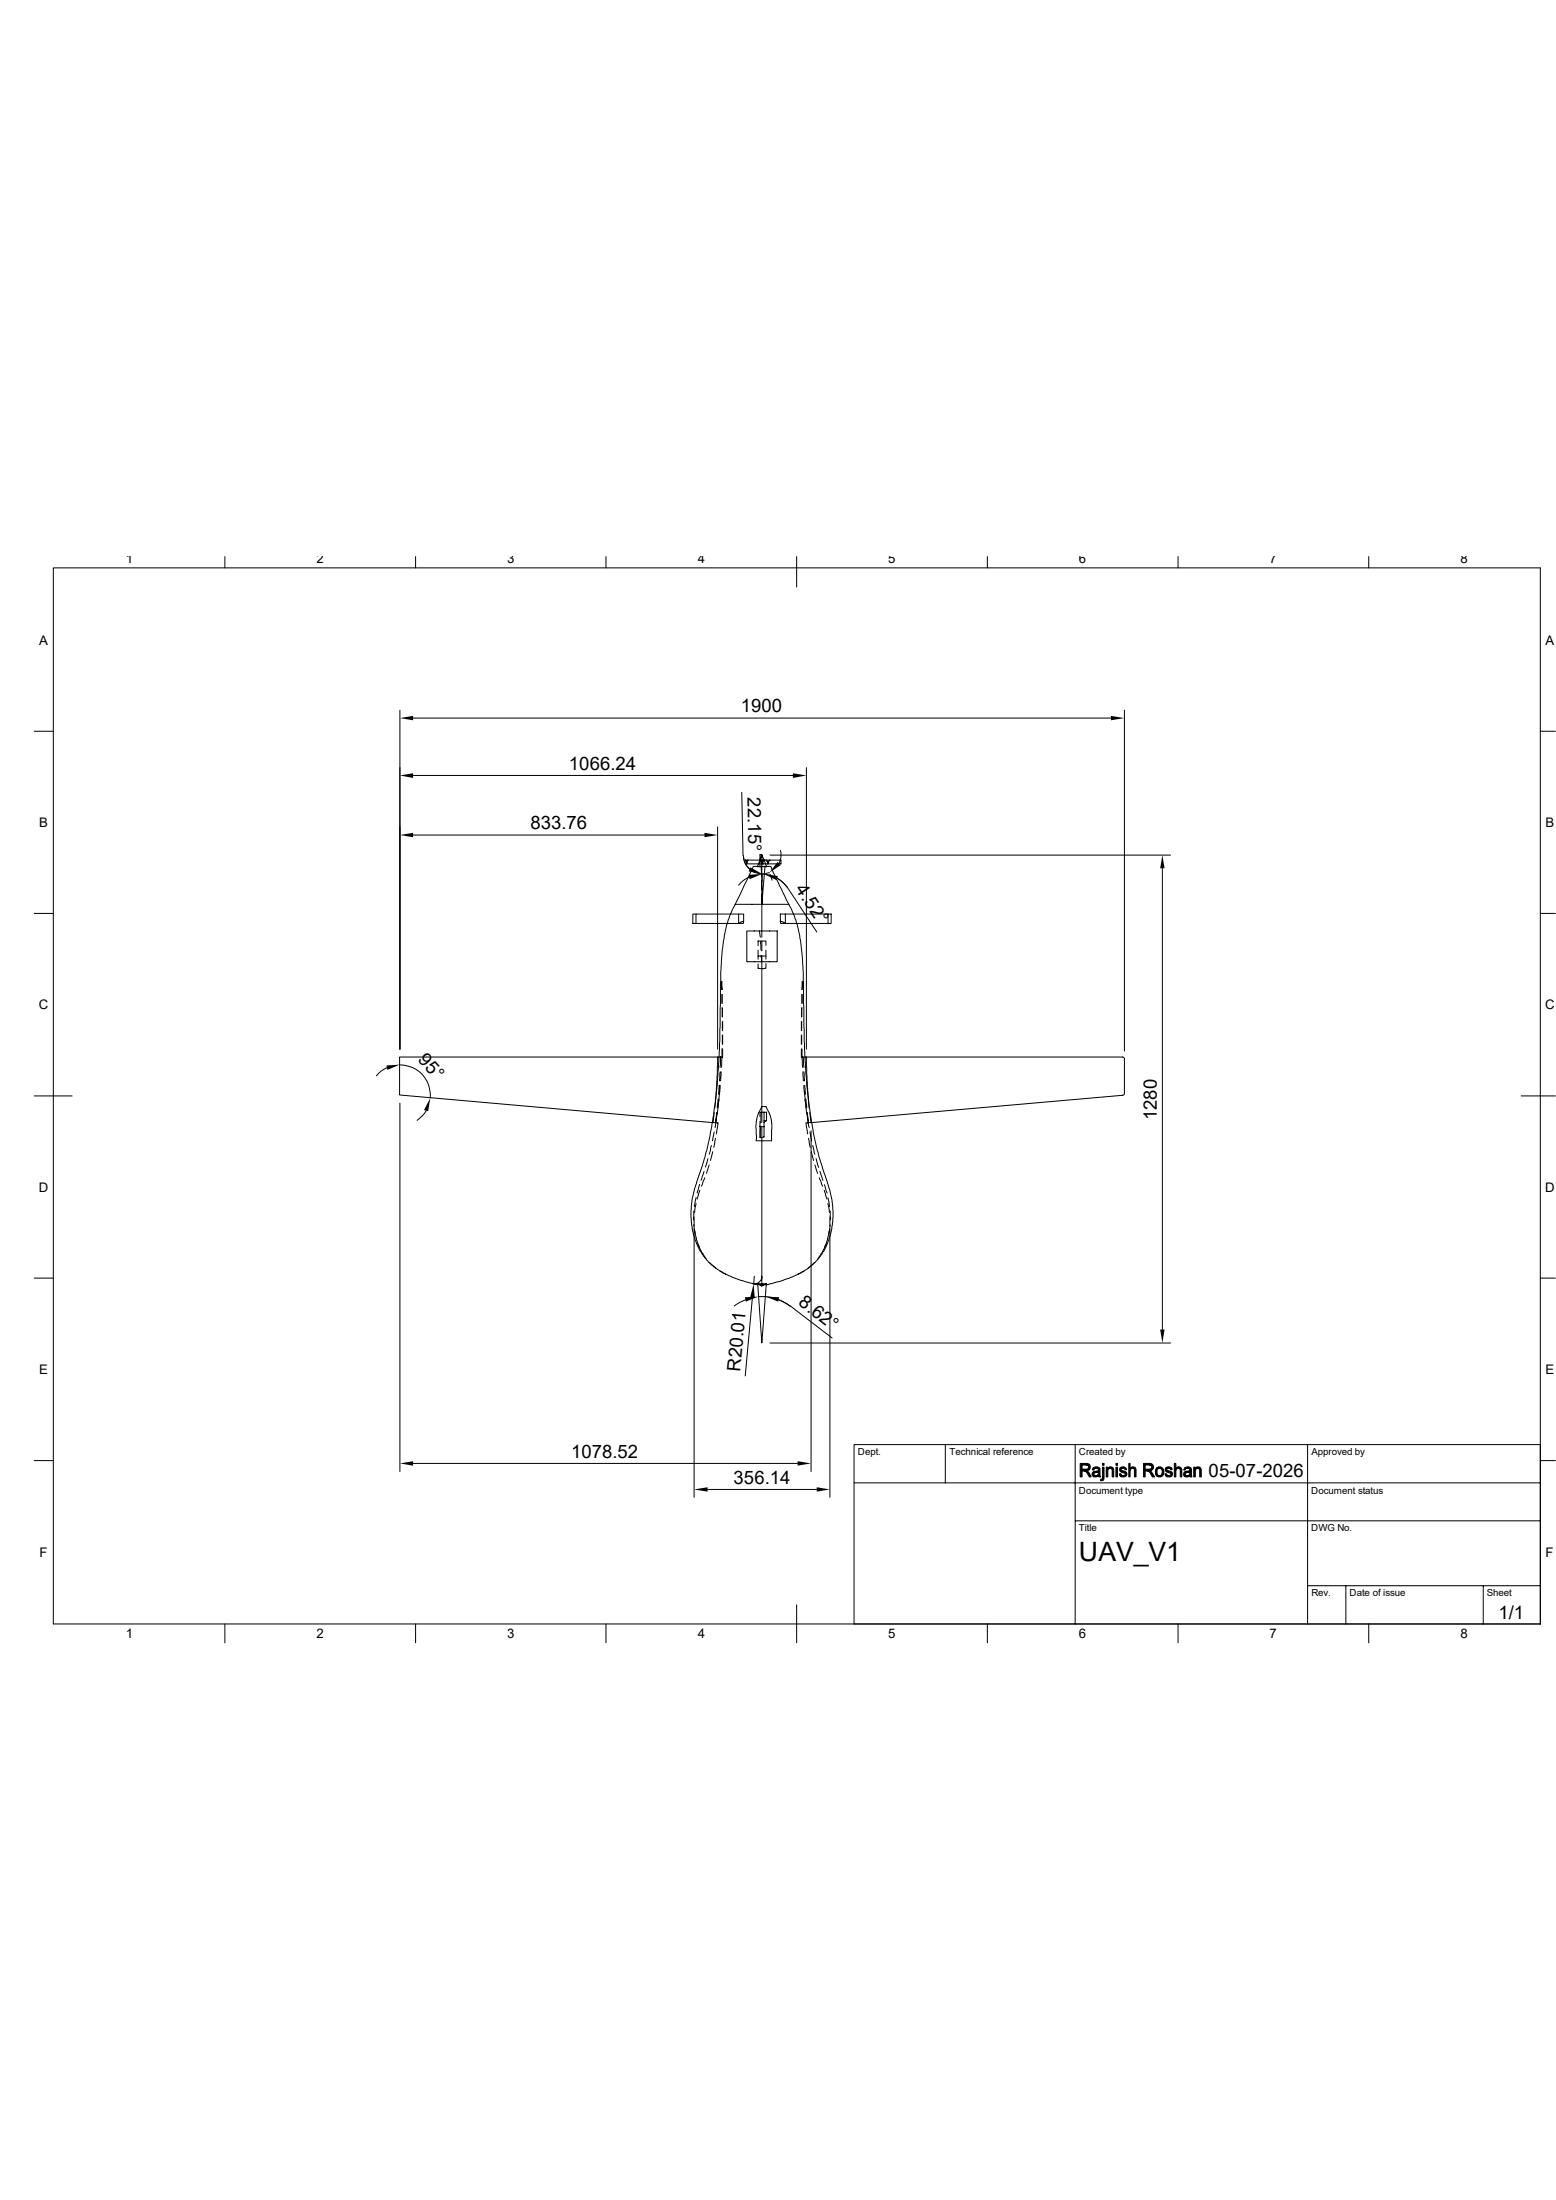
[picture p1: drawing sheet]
<svg xmlns="http://www.w3.org/2000/svg" width="210mm" height="297mm" viewBox="0 0 210 297" stroke-linecap="round" stroke-linejoin="round" font-family="sans-serif">
<g fill="none" stroke="#000" stroke-width=".13">
<path d="M7.2 76.7h200.7v142.5h-200.7zM30.4 75.1v1.6M56.1 75.1v1.6M81.8 75.1v1.6M107.5 75.1v4.1M133.3 75.1v1.6M159 75.1v1.6M184.7 75.1v1.6M4.6 98.7h2.6M54 95.9v45.7M55.8 96.9h94.1M151.8 95.9v46"/>
<path d="M207.9 98.7h2M55.8 112.7h39.3M55.8 104.7h51.2M96.9 111.6v30M100.1 107l.2 8.5M100.3 115.5a2.55 2.55 0 0 0 3.5 2.3M100.4 115.8v.3a2.05 2.05 0 0 0 .8 1.2M100.6 116.1h4.8v.5h-4.6M100.6 116.1l.2 .2v.3M100.6 116.1l.2 .5M100.8 116.6l.2-.5-.2 .5M101.1 118.4a3.5 3.5 0 0 0-1.4 1.1"/>
<path d="M102.6 117v-1.6h.2v11.1M102.6 116.1l-.4 .9h.4M102.6 116.1l.3 .5M102.6 116.1l.2 .2 .1 .3M102.6 116l.2-.6 .3 .7M102.6 116.4l-.2 .2M102.7 116.1l.2 .5zM102.7 117l.1 1.3M102.8 118.9v1.2M102.9 118a4.1 4.1 0 0 1 3.4 1.8l3.9 6M102.9 118.1v1M103 116.1l-.2 .5z"/>
<path d="M103 116.1l-.4 .2M103.1 116.1l.4 .9h-.9M103.1 116.1l-.3 .5M103.1 116.1l-.2 .2-.1 .3M103.1 116.1l-.1 .3v.2M103.3 117h-1.6l-2.5 5.1M103.3 117h.7l.1 .1 2.4 5M103.3 117l-.5 5.1h3.7M103.4 116.1a.39 .39 0 0 1 .2 .5v-.1zM103.6 116.6l.3-.5a.41 .41 0 0 0-.2 .5M103.9 115.4h54.1M103.9 118l.3 .8"/>
<path d="M104.9 118.6l.7 .5 .7 .7M105.3 114.8l.1 .9-.2 .9M108.8 103.6v38M156.9 117.2v62.3M4.6 123.3h2.6M93.9 123.4h6.5l-.1 1.3h-6.4zM93.9 123.4h-.4v1.3h.4M97.4 132.5l.1 1.1zM97.5 136.1v1.2v-1.2M97.5 134.2v1.3M97.5 139.7v1.3M97.5 137.9v1.2"/>
<path d="M99.2 122.1h3.7M99.2 122.1l-.7 1.6-.4 1.1-.4 1.6-.2 2.1-.3 4.3-.1 8.9-.3 4.6-.5 4.3-.9 4.8-1.6 5-.4 1.5a10 10 0 0 0 1.7 7.8l.5 .7 .8 .6 1.5 1M99.7 123.4v1.3M100.4 124.4l-.7 .3M100.8 125.7h4.1v4.1h-4.1zM102.3 128.3v1.2M102.3 129.1h1.1M102.5 125.7l.1 .8M102.7 127.1v1.3M102.7 129l.1 .8M102.8 129v20.4M102.8 127.1v1.3"/>
<path d="M103.4 130.1v.6l-.3 .1-.8-.1v-.6M103.4 128.3v1.2M103.4 127.6v-.6h-1.1v.7M105.3 124.4l.7 .3M105.3 123.4h6.5v1.3h-6.4zM106 123.4v1.3M106.5 122.1l.7 1.6 .4 1.1 .5 2.3 .2 2 .2 3.7 .1 8.9 .3 4.6 .4 3.5a46.6 46.6 0 0 0 2.5 10.4 11.1 11.1 0 0 1-.6 8.8l-1.1 1.4-1.1 .9-1.2 .7M108.2 137.9v1.2M108.2 139.7v1.3M108.2 136.1v1.2v-1.2M108.2 134.2v1.3M108.3 132.5l-.1 1.1z"/>
<path d="M111.8 123.4h.4v1.3h-.4M207.9 123.3h2M4.6 148h5.1M52.2 144.1a3.5 3.5 0 0 0-1.4 1.1M54 143.8a4.1 4.1 0 0 1 4.1 4.4M54 148.9v49.8M57.5 149.9l-.5 .8-.7 .6M94.4 159.9l-.3 1.2M95 158.2l-.4 1.1M95.1 159l-.4 1.1M95.5 156.4l-.3 1.2M95.7 157.3l-.4 1.1"/>
<path d="M96 154.6l-.3 1.2M96.2 155.5l-.3 1.2M96.4 150.2l-.2 1.4h.4M96.4 152.8l-.3 1.2M96.6 151.6h.3l-.2 1.5M96.6 153.7l-.2 1.2M96.7 151l-.2 1.2M96.7 150.2l-.1 1.4M96.8 150.2l-.2 1.4M96.9 142.7h-43v5.1l42.3 3.8M96.9 148.4l-.1 1.2M96.9 149.2l-.1 1.2"/>
<path d="M97 148.4l-.1 1.2M97.1 146.5l-.1 1.2M97.2 147.3l-.2 1.3M97.2 146.5l-.1 1.2M97.2 144.7l-.1 1.2M97.2 142.7v1.4M97.2 142.7h-.3l-.1 3.3-.3 3.6M97.3 144.7l-.1 1.2M97.5 141.6l-.1 2.5M97.5 141.6v1.1h-.3M102.6 151.4v.7M102.6 152.1h.5"/>
<path d="M102.6 152.1v1.5M102.7 152.2l-.1 1.4M102.7 150.2v1.4M102.8 152.2v21.3M102.8 149.4v2.2M102.8 149.4h.1a.54 .54 0 0 1 .7 .5l.4 .7 .1 .7v2.7h-2v-2.6l.3-1.1zM103.1 152.1v1.4l-.5 .1M103.1 150.2h-.1a.31 .31 0 0 0-.4 0 .31 .31 0 0 0 0 .4v.1M103.1 151.5v.6M103.1 150.2h.4v1.1l-.4 .2M103.1 151.3h.4M103.1 150.2v1.3"/>
<path d="M108.2 141.6v1.1h.3M108.2 141.6l.1 2.5M108.4 144.7l.1 1.2M108.5 146.5l.1 1.2M108.5 144.1v-1.4h.3l.1 3.3 .3 3.6M108.5 144.7l.1 1.2M108.5 147.3l.2 1.3M108.6 146.5l.1 1.2M108.7 148.4l.1 1.2M108.8 148.4l.1 1.2M108.8 149.2l.1 1.2M108.8 142.7h42.8l.2 .2v4.8l-.2 .2-42.1 3.7"/>
<path d="M108.9 150.2l.2 1.4M109 150.2l.1 1.4M109 151l.2 1.2M109.1 151.6h-.3l.2 1.5M109.1 153.7l.2 1.2M109.3 150.2l.2 1.4h-.4M109.3 152.8l.3 1.3M109.5 152.7v46M109.5 155.5l.3 1.2M109.7 154.6l.3 1.2M110 157.3l.4 1.1M110.2 156.4l.3 1.2"/>
<path d="M110.6 159l.4 1.1M110.7 158.2l.4 1.1M111.3 159.9l.3 1.2M205.3 148h4.6M4.6 172.6h2.6M93.6 165.3l.2 1.2M93.6 163.5v1.2M93.7 164.3v1.2M93.7 165.9v36.2M93.8 166.1l.2 1.2M93.9 162.5l-.2 1.2M93.9 167.1l.5 1.3"/>
<path d="M93.9 161.7l-.2 1.2M94.2 167.9l.5 1.1 .6 1M94.4 160.7l-.3 1.2M95.7 170.4l.9 .8M97.2 171.6l.7 .4M97.9 172l1.8 .8 1.9 .5M100.7 175.5l-1.6 .8M101.6 173.3l.7 .1M101.6 175.1l-1 10.7M101.8 172.3l-.1 1M102.2 173.3h1.2M102.2 173.3l.6 .3 .6-.3"/>
<path d="M102.2 173.3l.1 .1M102.3 173.4v-.1l.5 .3v-.1M102.3 173.4l.5 7.9 .6-7.9M102.4 175a6.2 6.2 0 0 1 4.3 1.4M102.8 172.3a.99 .99 0 0 1-1.2 1M103.4 173.3v.1M103.4 173.4l-.6 .1M105.1 175.5l1.5 .8M106.7 176.3l5.6 4.3M107.8 172l-2.5 1-1.9 .4M108.5 171.6l-.7 .4M110 170.4l-.9 .8"/>
<path d="M111.3 160.7l.3 1.2M111.5 167.9l-.5 1.1-.6 1M111.7 167.2l-.4 1.2M111.8 162.5l.2 1.2M111.8 161.7l.2 1.2M111.9 166.1l-.2 1.2M112 164.3v1.2M112 165.9v36.2M112.1 163.5v1.2M112.1 165.4l-.2 1.1M207.9 172.6h2M4.6 197.2h2.6"/>
<path d="M55.8 197.6h51.9M103.9 181.3h54.1M127.6 195v5.2M145.1 195v24.2M176.5 195v24.2M207.9 195h-92.6v24.2M207.9 197.2h2M30.4 219.2v2.6M56.1 219.2v2.6M81.8 219.2v2.6M95.5 201.1h14.7M107.5 216.7v5.1"/>
<path d="M115.3 200.2h92.6M133.3 219.2v2.6M145.1 205.3h62.8M159 219.2v2.6M176.5 214.1h31.4M181.7 214.1v5.1M184.7 219.2v2.6M200.2 214.1v5.1"/>
</g>
<g fill="#000" stroke="#000" stroke-width=".13">
<path d="M145.8 197.6h1l.3 .1-1 .1v.6h1l-.3 .1-.7 .1v.8h-.3z" fill-rule="evenodd"/>
<path d="M146.3 198.6l.4-.1 .1 .1 .5 .8h-.3l-.3-.6-.2-.2z" fill-rule="evenodd"/>
<path d="M146.6 197.8l.5-.1 .1 .5-.1 .2h-1h.4a.31 .31 0 0 0 .4-.3 .31 .31 0 0 0-.3-.3z" fill-rule="evenodd"/>
<path d="M147.5 198.2h.5h-.2l-.1 .3h-.3z" fill-rule="evenodd"/>
<path d="M147.5 198.8l.8-.1-.3 .1a.25 .25 0 0 0-.3 .1 .25 .25 0 0 0 .1 .3l.4 .1a.44 .44 0 0 1-.6 .1 .44 .44 0 0 1-.2-.6z" fill-rule="evenodd"/>
<path d="M147.6 198.2a.51 .51 0 0 1 .6-.2 .51 .51 0 0 1 .3 .5v.9h-.2v-.2h-.3l.3-.2v-.3h-.7l.4-.1a.22 .22 0 0 0 .3-.2 .22 .22 0 0 0-.3-.2z" fill-rule="evenodd"/>
<path d="M147.9 199.2h.4z" fill-rule="evenodd"/>
<path d="M148.6 199.7l.4 .1-.2 .1h-.3z" fill-rule="evenodd"/>
<path d="M148.8 197.6h.2v.2h-.2z" fill-rule="evenodd"/>
<path d="M148.8 198.1h.2v1.6h-.3l.1-.1z" fill-rule="evenodd"/>
<path d="M149.5 198.2h.4z" fill-rule="evenodd"/>
<path d="M149.3 198.1h.2v.1h.2l-.2 .3v.9h-.2z" fill-rule="evenodd"/>
<path d="M149.5 198.2a.45 .45 0 0 1 .6-.1 .45 .45 0 0 1 .2 .5v.8h-.2v-1.1z" fill-rule="evenodd"/>
<path d="M150.6 198.1h.2v1.3h-.2z" fill-rule="evenodd"/>
<path d="M150.6 197.6h.2v.2h-.2z" fill-rule="evenodd"/>
<path d="M151.1 198.2h.5h-.2a.16 .16 0 0 0-.1 .3 .16 .16 0 0 0 .2 0 .52 .52 0 0 1 .6 .7 .61 .61 0 0 1-.9 0h.4a.2 .2 0 0 0 .3-.2 .2 .2 0 0 0-.3-.2 .45 .45 0 0 1-.5-.6z" fill-rule="evenodd"/>
<path d="M151.1 199h.2v.1l.3 .1h-.4z" fill-rule="evenodd"/>
<path d="M151.2 198.2a.51 .51 0 0 1 .5-.2 .51 .51 0 0 1 .4 .4h-.3l-.2-.2z" fill-rule="evenodd"/>
<path d="M152.4 197.6h.1v.6h.4l-.2 .1-.1 .1-.1 1h-.1z" fill-rule="evenodd"/>
<path d="M152.5 198.2a.45 .45 0 0 1 .6-.1 .45 .45 0 0 1 .2 .4v.9h-.2v-.9a.19 .19 0 0 0 0-.2 .19 .19 0 0 0-.2-.1z" fill-rule="evenodd"/>
<path d="M154.3 197.6h1l.3 .1-1 .1v.6h1l-.2 .1-.8 .1v.8h-.3z" fill-rule="evenodd"/>
<path d="M154.8 198.6l.4-.1 .2 .1 .4 .8h-.3l-.4-.7z" fill-rule="evenodd"/>
<path d="M155.1 197.8l.5-.1 .1 .4-.1 .3h-1h.4a.31 .31 0 0 0 .4-.3 .31 .31 0 0 0-.3-.3z" fill-rule="evenodd"/>
<path d="M156.1 198.2h.4a.55 .55 0 0 0-.3 .5 .55 .55 0 0 0 .3 .5h-.4l-.1-.1-.1-.4z" fill-rule="evenodd"/>
<path d="M156.1 198.2a.65 .65 0 0 1 .8 0 .65 .65 0 0 1 .1 .9 .59 .59 0 0 1-.9 .1h.4a.53 .53 0 0 0 .4-.5 .53 .53 0 0 0-.4-.5z" fill-rule="evenodd"/>
<path d="M157.3 198.2h.4h-.1a.16 .16 0 0 0-.1 .2 .16 .16 0 0 0 .2 .1 .47 .47 0 0 1 .5 .7 .57 .57 0 0 1-.8 0h.4a.2 .2 0 0 0 .2-.2 .2 .2 0 0 0-.2-.2 .45 .45 0 0 1-.5-.6z" fill-rule="evenodd"/>
<path d="M157.2 199h.2l.2 .2h.2h-.4z" fill-rule="evenodd"/>
<path d="M157.4 198.2a.5 .5 0 0 1 .8 .2h-.2l-.2-.2z" fill-rule="evenodd"/>
<path d="M158.5 197.6h.2v.6h.3l-.2 .1-.1 .2v.9h-.2z" fill-rule="evenodd"/>
<path d="M158.7 198.2a.46 .46 0 0 1 .5-.1 .46 .46 0 0 1 .3 .4v.9h-.2v-1.1z" fill-rule="evenodd"/>
<path d="M159.9 198.2h.4h-.2l-.1 .3h-.2z" fill-rule="evenodd"/>
<path d="M159.8 198.8l.1-.1h.7l-.2 .1a.26 .26 0 0 0-.3 .1 .26 .26 0 0 0 0 .3l.5 .1a.45 .45 0 0 1-.6 .1 .45 .45 0 0 1-.2-.6z" fill-rule="evenodd"/>
<path d="M159.9 198.2a.54 .54 0 0 1 .6-.2 .54 .54 0 0 1 .3 .5l.1 .9h-.2l-.1-.2h-.2l.2-.1v-.4h-.7l.5-.1a.16 .16 0 0 0 .2-.1 .16 .16 0 0 0 0-.2z" fill-rule="evenodd"/>
<path d="M160.2 199.2h.4z" fill-rule="evenodd"/>
<path d="M161.3 198.2h.4z" fill-rule="evenodd"/>
<path d="M161.1 198.1h.2v.1h.2l-.2 .3v.9h-.2z" fill-rule="evenodd"/>
<path d="M161.3 198.2a.45 .45 0 0 1 .6-.1 .45 .45 0 0 1 .2 .5v.8h-.2v-1.1z" fill-rule="evenodd"/>
</g>
<g fill="#000">
<path d="M54 96.9l1.8-.3v.6zM149.9 96.6l1.9 .3-1.9 .3zM54 112.7l1.8-.3v.6zM54 104.7l1.8-.3v.6zM95.1 112.4l1.8 .3-1.8 .3zM101 118.1l1.9-.1-1.7 .7zM101.3 117.1l1.6 .9-1.9-.4zM103.2 118l1.8 .3-.2 .5zM104.9 116.4l.5 .4-1.6 1zM107 104.4l1.8 .3-1.8 .3zM156.9 115.4l.3 1.8h-.6zM52.2 143.8l1.8-.1-1.7 .7z"/>
<path d="M58.1 148.2l-.3 1.8-.6-.1zM100.5 175.1l1.9-.1-1.7 .7zM101.7 173.3l.2 1.8h-.6zM103.3 175l1.9 .1-.2 .6zM156.6 179.5h.6l-.3 1.8zM54 197.6l1.8-.3v.6zM107.7 197.3l1.8 .3-1.8 .3zM93.7 201.1l1.8-.3v.6zM110.2 200.8l1.8 .3-1.8 .3z"/>
</g>
<text font-size="3.6" x="145.6" y="210.7">UAV_V1</text>
<g font-size="2.5">
<text x="100" y="96.2">1900</text>
<text x="76.8" y="104">1066.24</text>
<text x="100.9" y="107.6" transform="rotate(89 100.9 107.6)">22.15°</text>
<text x="71.6" y="112">833.76</text>
<text x="107.3" y="120" transform="rotate(56 107.3 120)">4.52°</text>
<text x="56.3" y="143.2" transform="rotate(48 56.3 143.2)">95°</text>
<text x="156.1" y="151.3" transform="rotate(-90 156.1 151.3)">1280</text>
<text x="107.7" y="176.1" transform="rotate(38 107.7 176.1)">8.62°</text>
<text x="99.9" y="185.2" transform="rotate(-85 99.9 185.2)">R20.01</text>
<text x="77.1" y="196.8">1078.52</text>
<text x="99" y="200.3">356.14</text>
<text x="163.1" y="199.4">05-07-2026</text>
<text x="202.3" y="218.5">1/1</text>
</g>
<g font-size="1.8">
<text x="17" y="76">1</text>
<text x="42.7" y="76">2</text>
<text x="68.5" y="76">3</text>
<text x="94.2" y="76">4</text>
<text x="119.9" y="76">5</text>
<text x="145.6" y="76">6</text>
<text x="171.4" y="76">7</text>
<text x="197.1" y="76">8</text>
<text x="5.3" y="87">A</text>
<text x="208.6" y="87">A</text>
<text x="5.3" y="111.7">B</text>
<text x="208.6" y="111.7">B</text>
<text x="5.2" y="136.3">C</text>
<text x="208.5" y="136.3">C</text>
<text x="5.2" y="160.9">D</text>
<text x="208.5" y="160.9">D</text>
<text x="5.3" y="185.5">E</text>
<text x="208.6" y="185.5">E</text>
<text x="5.3" y="210.1">F</text>
<text x="208.6" y="210.1">F</text>
<text x="17" y="221.1">1</text>
<text x="42.7" y="221.1">2</text>
<text x="68.4" y="221.1">3</text>
<text x="94.2" y="221.1">4</text>
<text x="119.9" y="221.1">5</text>
<text x="145.6" y="221.1">6</text>
<text x="171.4" y="221.1">7</text>
<text x="197.1" y="221.1">8</text>
</g>
<g font-size="1.3">
<text x="115.8" y="196.5">Dept.</text>
<text x="128.1" y="196.5">Technical reference</text>
<text x="145.6" y="196.5">Created by</text>
<text x="177" y="196.5">Approved by</text>
<text x="145.6" y="201.6">Document type</text>
<text x="177" y="201.6">Document status</text>
<text x="145.6" y="206.8">Title</text>
<text x="177" y="206.8">DWG No.</text>
<text x="177" y="215.5">Rev.</text>
<text x="182.2" y="215.5">Date of issue</text>
<text x="200.7" y="215.5">Sheet</text>
</g>
</svg>
